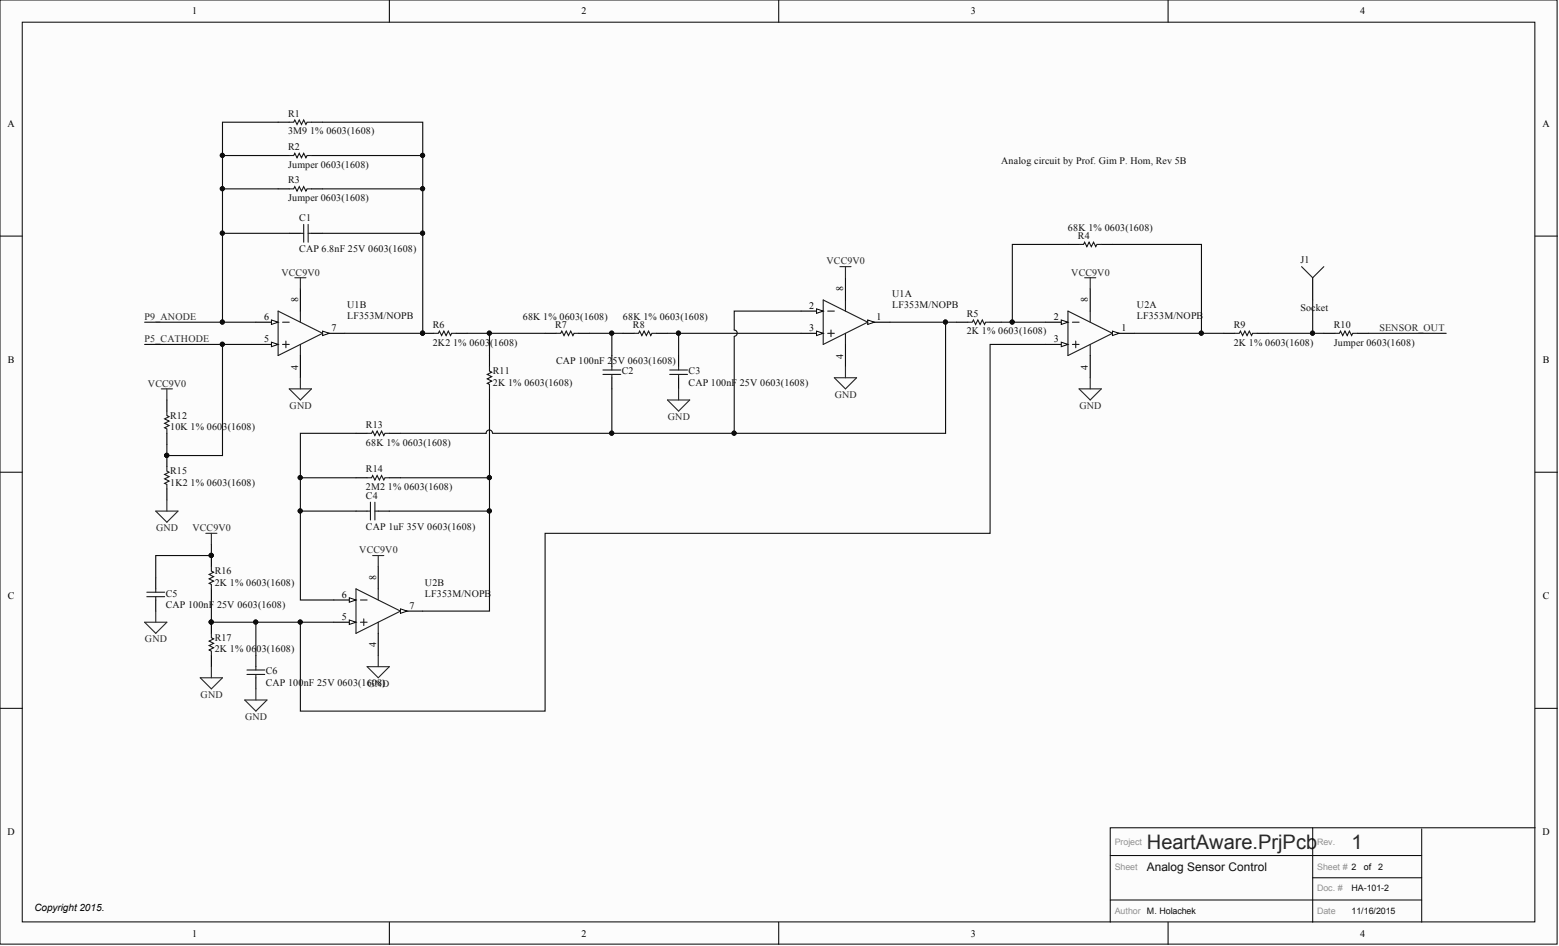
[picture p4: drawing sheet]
<svg xmlns="http://www.w3.org/2000/svg" width="356mm" height="216mm" viewBox="0 0 356 216" stroke-linecap="round" stroke-linejoin="round" font-family="sans-serif">
<g fill="#fcfcfc" stroke="#000" stroke-width=".23">
<path d="M0 0h355.2v215.5h-355.2z"/>
<path d="M5.1 5.1h345v205.3h-345z"/>
</g>
<g fill="none" stroke="#000" stroke-width=".23">
<path d="M88.8 0v5.1M177.6 0v5.1M266.4 0v5.1M0 53.9h5.1M350.2 53.9h5M0 107.8h5.1M350.2 107.8h5M0 161.7h5.1M350.2 161.7h5M253.2 195.3h71.1M299.4 188.9v21.6M324.3 189.2v21.3"/>
<path d="M350.2 188.9h-97v21.6M88.8 210.5v5M177.6 210.5v5M253.2 205.4h71.1M266.4 210.5v5M299.4 200.3h24.9"/>
</g>
<path d="M58.4 78.6h5" fill="none" stroke="#000" stroke-width=".25"/>
<path d="M61.9 78.1l1.5 .5-1.5 .5z" fill="#fcfcfc"/>
<path d="M61.9 78.1l1.5 .5-1.5 .5z" fill="none" stroke="#000" stroke-width=".23"/>
<path d="M58.4 73.5h5" fill="none" stroke="#000" stroke-width=".25"/>
<path d="M61.9 73l1.5 .5-1.5 .5z" fill="#fcfcfc"/>
<path d="M61.9 73l1.5 .5-1.5 .5z" fill="none" stroke="#000" stroke-width=".23"/>
<path d="M73.6 76.1h5.1" fill="none" stroke="#000" stroke-width=".25"/>
<path d="M73.6 75.6l1.5 .5-1.5 .5z" fill="#fcfcfc"/>
<path d="M73.6 75.6l1.5 .5-1.5 .5z" fill="none" stroke="#000" stroke-width=".23"/>
<path d="M63.4 71l10.2 5.1-10.2 5zM64.5 73.5h1.5M64.5 78.6h1.5M65.2 77.8v1.6M68.5 71v2.5M68.5 78.6v2.5" fill="none" stroke="#1c1c1c" stroke-width=".25"/>
<path d="M68.5 65.9v5.1M68.5 81.1v5.1M76.1 142h5.1" fill="none" stroke="#000" stroke-width=".25"/>
<path d="M79.7 141.5l1.5 .5-1.5 .5z" fill="#fcfcfc"/>
<path d="M79.7 141.5l1.5 .5-1.5 .5z" fill="none" stroke="#000" stroke-width=".23"/>
<path d="M76.1 136.9h5.1" fill="none" stroke="#000" stroke-width=".25"/>
<path d="M79.7 136.4l1.5 .5-1.5 .5z" fill="#fcfcfc"/>
<path d="M79.7 136.4l1.5 .5-1.5 .5z" fill="none" stroke="#000" stroke-width=".23"/>
<path d="M91.3 139.5h5.1" fill="none" stroke="#000" stroke-width=".25"/>
<path d="M91.3 139l1.6 .5-1.6 .5z" fill="#fcfcfc"/>
<path d="M91.3 139l1.6 .5-1.6 .5z" fill="none" stroke="#000" stroke-width=".23"/>
<g fill="none" stroke="#1c1c1c" stroke-width=".25">
<path d="M66 27.9h1l.2-.5 .6 1 .5-1 .5 1 .5-1 .5 1 .2-.5h1M66 35.5h1l.2-.5 .6 1 .5-1 .5 1 .5-1 .5 1 .2-.5h1M66 43.1h1l.2-.5 .6 1 .5-1 .5 1 .5-1 .5 1 .2-.5h1M68.5 53.2h.8M69.3 51.2v4.1M70.3 51.2v4.1M70.3 53.2h.7M99 76.1h1l.2-.5 .5 1 .5-1 .6 1 .5-1 .5 1 .2-.5h1M126.9 76.1h1l.2-.5 .5 1 .6-1 .5 1 .5-1 .5 1 .2-.5h1M38.1 93.8v1l.5 .3-1 .5 1 .5-1 .5 1 .5-1 .5 .5 .3v1M83.7 98.9h1.1l.2-.5 .5 1 .5-1 .5 1 .5-1 .5 1 .3-.5h1M111.6 83.7v1l.6 .2-1.1 .6 1.1 .5-1.1 .5 1.1 .5-1.1 .5 .5 .2v1.1"/>
<path d="M38.1 106.5v1l.5 .3-1 .5 1 .5-1 .5 1 .5-1 .5 .5 .3v1M83.7 109h1.1l.2-.5 .5 1 .5-1 .5 1 .5-1 .5 1 .3-.5h1M83.7 116.6h.8M84.5 114.6v4.1M85.5 114.6v4.1M85.5 116.6h.8M81.2 134.4l10.1 5.1-10.1 5zM82.2 136.9h1.5M86.3 134.4v2.5M82.2 142h1.5M83 141.2v1.6M86.3 142v2.5"/>
</g>
<g fill="none" stroke="#000" stroke-width=".25">
<path d="M63.4 27.9h2.6M63.4 35.5h2.6M71 27.9h2.6M71 35.5h2.6M63.4 43.1h2.6M66 53.2h2.5M71 43.1h2.6M71 53.2h2.6M96.4 76.1h2.6M104 76.1h2.6M124.3 76.1h2.6M131.9 76.1h2.6"/>
<path d="M182.7 76.1h5.1M38.1 91.3v2.5M38.1 98.9v2.5M81.2 98.9h2.5M88.8 98.9h2.5M111.6 81.1v2.6M111.6 88.8v2.5M38.1 104v2.5M38.1 111.6v2.5M81.2 109h2.5M81.2 116.6h2.5M86.3 116.6h2.5"/>
<path d="M88.8 109h2.5M86.3 129.3v5.1M86.3 144.5v5.1"/>
</g>
<path d="M67.2 63.4h2.6M68.5 63.4v2.5M36.8 88.8h2.5M38.1 88.8v2.5M66 88.8h5l-2.5 2.5zM68.5 86.2v2.6M35.5 116.6h5.1l-2.5 2.6zM38.1 114.1v2.5M85 126.8h2.5M86.3 126.8v2.5M83.7 152.1h5.1l-2.5 2.6zM86.3 149.6v2.5" fill="none" stroke="#262626" stroke-width=".25"/>
<g fill="#0e0e0e" stroke="#0e0e0e" stroke-width=".23">
<circle cx="38" cy="103.9" r=".47"/>
<circle cx="96.4" cy="76" r=".47"/>
<circle cx="50.7" cy="35.5" r=".47"/>
<circle cx="50.7" cy="43.1" r=".47"/>
<circle cx="50.7" cy="73.5" r=".47"/>
<circle cx="50.7" cy="53.2" r=".47"/>
<circle cx="96.4" cy="35.5" r=".47"/>
<circle cx="96.4" cy="43.1" r=".47"/>
<circle cx="96.4" cy="53.2" r=".47"/>
<circle cx="50.7" cy="78.6" r=".47"/>
<circle cx="111.6" cy="76" r=".47"/>
<circle cx="68.5" cy="116.6" r=".47"/>
<circle cx="111.6" cy="109" r=".47"/>
<circle cx="111.6" cy="116.6" r=".47"/>
<circle cx="68.5" cy="109" r=".47"/>
</g>
<g fill="none" stroke="#0e0e0e" stroke-width=".25">
<path d="M50.7 35.5h12.7M63.4 27.9h-12.7v45.6M73.6 27.9h22.8v48.2h-17.7M73.6 35.5h22.8M50.7 43.1h12.7M50.7 53.2h15.3M73.6 43.1h22.8M73.6 53.2h22.8M33 73.5h25.4M50.7 78.6v25.4h-12.6v-2.6M106.6 76.1h5M124.3 76.1h-12.7v5"/>
<path d="M81.2 98.9h-12.7v10.1M111.6 91.3v48.2h-15.2M68.5 116.6h12.7M81.2 109h-12.7v27.9h7.6M88.8 116.6h22.8M91.3 109h20.3"/>
</g>
<path d="M186.2 75.6l1.6 .5-1.6 .5z" fill="#fcfcfc"/>
<path d="M186.2 75.6l1.6 .5-1.6 .5z" fill="none" stroke="#000" stroke-width=".23"/>
<path d="M182.7 71h5.1" fill="none" stroke="#000" stroke-width=".25"/>
<path d="M186.2 70.5l1.6 .5-1.6 .5z" fill="#fcfcfc"/>
<path d="M186.2 70.5l1.6 .5-1.6 .5z" fill="none" stroke="#000" stroke-width=".23"/>
<path d="M197.9 73.5h5.1" fill="none" stroke="#000" stroke-width=".25"/>
<path d="M197.9 73l1.5 .5-1.5 .5z" fill="#fcfcfc"/>
<path d="M197.9 73l1.5 .5-1.5 .5z" fill="none" stroke="#000" stroke-width=".23"/>
<path d="M187.8 68.5l10.1 5-10.1 5.1zM188.8 71h1.5M188.8 76.1h1.5M189.5 75.3v1.5M192.8 68.5v2.5M192.8 76.1v2.5" fill="none" stroke="#1c1c1c" stroke-width=".25"/>
<path d="M192.8 63.4v5.1M192.8 78.6v5.1M238.5 78.6h5.1" fill="none" stroke="#000" stroke-width=".25"/>
<path d="M191.6 60.9h2.5M192.8 60.9v2.5" fill="none" stroke="#262626" stroke-width=".25"/>
<path d="M242.1 78.1l1.5 .5-1.5 .5z" fill="#fcfcfc"/>
<path d="M242.1 78.1l1.5 .5-1.5 .5z" fill="none" stroke="#000" stroke-width=".23"/>
<path d="M238.5 73.5h5.1" fill="none" stroke="#000" stroke-width=".25"/>
<path d="M242.1 73l1.5 .5-1.5 .5z" fill="#fcfcfc"/>
<path d="M242.1 73l1.5 .5-1.5 .5z" fill="none" stroke="#000" stroke-width=".23"/>
<path d="M253.7 76.1h5.1" fill="none" stroke="#000" stroke-width=".25"/>
<path d="M253.7 75.6l1.6 .5-1.6 .5z" fill="#fcfcfc"/>
<path d="M253.7 75.6l1.6 .5-1.6 .5z" fill="none" stroke="#000" stroke-width=".23"/>
<g fill="none" stroke="#1c1c1c" stroke-width=".25">
<path d="M246.1 55.8h1l.3-.5 .5 1 .5-1 .5 1 .5-1 .5 1 .3-.5h1M144.6 76.1h1l.3-.5 .5 1 .5-1 .5 1 .5-1 .5 1 .3-.5h1M220.8 73.5h1l.2-.5 .5 1 .5-1 .5 1 .6-1 .5 1 .2-.5h1M243.6 71l10.1 5.1-10.1 5zM244.6 73.5h1.5M244.6 78.6h1.5M245.4 77.8v1.6M248.7 71v2.5M248.7 78.6v2.5M281.7 76.1h1l.2-.5 .5 1 .5-1 .5 1 .6-1 .5 1 .2-.5h1M296.9 60.9l2.5 2.5 2.6-2.5M304.5 76.1h1l.3-.5 .5 1 .5-1 .5 1 .5-1 .5 1 .3-.5h1"/>
<path d="M137.5 84.4h4.1M137.5 85.5h4.1M139.6 83.7v.7M139.6 85.5v.7M152.8 84.4h4M152.8 85.5h4M154.8 83.7v.7M154.8 85.5v.7M33.5 135.2h4.1M33.5 136.2h4.1M35.5 134.4v.8M35.5 136.2v.7"/>
<path d="M48.2 129.3v1l.5 .3-1 .5 1 .5-1 .5 1 .5-1 .5 .5 .3v1M48.2 144.5v1.1l.5 .2-1 .5 1 .5-1 .5 1 .5-1 .5 .5 .3v1M56.3 152.9h4.1M56.3 153.9h4.1M58.4 152.1v.8M58.4 153.9v.8"/>
</g>
<g fill="none" stroke="#000" stroke-width=".25">
<path d="M243.6 55.8h2.5M251.2 55.8h2.5M142.1 76.1h2.5M149.7 76.1h2.5M218.2 73.5h2.6M225.8 73.5h2.6M248.7 65.9v5.1M279.1 76.1h2.6M286.7 76.1h2.6M299.4 63.4v5.1M302 76.1h2.5M309.6 76.1h2.5"/>
<path d="M139.6 81.1v2.6M139.6 86.2v2.6M154.8 81.1v2.6M154.8 86.2v2.6M248.7 81.1v5.1M35.5 131.9v2.5M35.5 136.9v2.6M48.2 126.8v2.5M48.2 134.4v2.5M48.2 142v2.5M48.2 149.6v2.5M58.4 149.6v2.5"/>
<path d="M58.4 154.7v2.5"/>
</g>
<g fill="none" stroke="#262626" stroke-width=".25">
<path d="M247.4 63.4h2.5M248.7 63.4v2.5M152.2 91.3h5.1l-2.5 2.5zM154.8 88.8v2.5M190.3 86.2h5.1l-2.6 2.6zM192.8 83.7v2.5M246.1 88.8h5.1l-2.5 2.5zM248.7 86.2v2.6M35.5 139.5v2.5M46.9 121.7h2.6M48.2 121.7v2.6M33 142h5.1l-2.6 2.5z"/>
<path d="M45.7 154.7h5l-2.5 2.5zM48.2 152.1v2.6M55.8 159.8h5.1l-2.5 2.5zM58.4 157.2v2.6"/>
</g>
<g fill="none" stroke="#0e0e0e" stroke-width=".25">
<path d="M243.6 55.8h-12.7v17.7M253.7 55.8h20.3v20.3h-15.2M33 78.6h25.4M134.5 76.1h5.1v5M139.6 76.1h2.5M152.2 76.1h2.6v5M154.8 76.1h27.9M167.5 76.8v22.1h-55.1M182.7 71h-15.2v4.3a.72 .72 0 0 1 .7 .7 .72 .72 0 0 1-.7 .8M203 73.5h15.2M215.7 73.5v25.4h-48.2M228.4 73.5h10.1"/>
<path d="M238.5 78.6h-12.7v43.1h-101.5v40.6h-55.8v-20.3h7.6M274 76.1h5.1M289.3 76.1h12.7M299.4 68.5v7.6M312.1 76.1h17.8M112.3 98.9a.72 .72 0 0 0-.7-.8 .72 .72 0 0 0-.7 .8h-19.6M139.6 88.8v10.1M48.2 124.3v2.5h-12.7v5.1M48.2 136.9v5.1h20.3M58.4 142v7.6"/>
</g>
<g fill="#0e0e0e" stroke="#0e0e0e" stroke-width=".23">
<circle cx="139.5" cy="76" r=".47"/>
<circle cx="154.7" cy="76" r=".47"/>
<circle cx="139.5" cy="98.9" r=".47"/>
<circle cx="215.6" cy="73.5" r=".47"/>
<circle cx="167.4" cy="98.9" r=".47"/>
<circle cx="230.9" cy="73.5" r=".47"/>
<circle cx="274" cy="76" r=".47"/>
<circle cx="68.5" cy="142" r=".47"/>
<circle cx="48.2" cy="142" r=".47"/>
<circle cx="48.2" cy="126.8" r=".47"/>
<circle cx="58.3" cy="142" r=".47"/>
<circle cx="299.4" cy="76" r=".47"/>
<circle cx="50.7" cy="78.6" r=".47"/>
</g>
<g font-size="4.6" fill="#262626">
<text x="261.6" y="193.8">HeartAware.PrjPcb</text>
<text x="308.3" y="193.8">1</text>
</g>
<text font-size="2.7" fill="#0e0e0e" x="261.6" y="198.7">Analog Sensor Control</text>
<g font-size="2.3">
<text x="43.8" y="3.3">1</text>
<text x="132.6" y="3.3">2</text>
<text x="221.4" y="3.3">3</text>
<text x="310.2" y="3.3">4</text>
<text x="1.7" y="29">A</text>
<text x="351.9" y="29">A</text>
<text x="68" y="69" transform="rotate(-90 68 69)">8</text>
<text x="184.6" y="70.5">2</text>
<text x="192.3" y="66.4" transform="rotate(-90 192.3 66.4)">8</text>
<text x="248.2" y="69" transform="rotate(-90 248.2 69)">8</text>
<text x="60.2" y="73">6</text>
<text x="75.6" y="75.6">7</text>
<text x="184.6" y="75.6">3</text>
<text x="200" y="73">1</text>
<text x="240.4" y="73">2</text>
<text x="255.8" y="75.6">1</text>
<text x="1.8" y="82.8">B</text>
<text x="60.2" y="78.1">5</text>
<text x="192.3" y="81.8" transform="rotate(-90 192.3 81.8)">4</text>
<text x="240.4" y="78.1">3</text>
<text x="351.9" y="82.8">B</text>
<text x="68" y="84.4" transform="rotate(-90 68 84.4)">4</text>
<text x="248.2" y="84.4" transform="rotate(-90 248.2 84.4)">4</text>
<text x="1.8" y="136.8">C</text>
<text x="78" y="136.4">6</text>
<text x="85.8" y="132.4" transform="rotate(-90 85.8 132.4)">8</text>
<text x="351.9" y="136.8">C</text>
<text x="78" y="141.5">5</text>
<text x="93.4" y="139">7</text>
<text x="85.8" y="147.8" transform="rotate(-90 85.8 147.8)">4</text>
<text x="1.7" y="190.6">D</text>
<text x="351.9" y="190.6">D</text>
<text x="7.9" y="207.9">Copyright 2015.</text>
<text x="43.8" y="213.8">1</text>
<text x="132.6" y="213.8">2</text>
<text x="221.4" y="213.8">3</text>
<text x="310.2" y="213.8">4</text>
</g>
<g font-size="2.3" fill="#0e0e0e">
<text x="65.7" y="26.6">R1</text>
<text x="65.7" y="30.7">3M9</text>
<text x="65.7" y="34.2">R2</text>
<text x="70.7" y="30.7">1% 0603(1608)</text>
<text x="65.7" y="38.3">Jumper 0603(1608)</text>
<text x="65.7" y="41.8">R3</text>
<text x="228.4" y="37.5">Analog circuit by Prof. Gim P. Hom, Rev 5B</text>
<text x="65.7" y="45.9">Jumper 0603(1608)</text>
<text x="68.3" y="50.5">C1</text>
<text x="243.6" y="52.7">68K 1% 0603(1608)</text>
<text x="68.3" y="57.6">CAP 6.8nF 25V 0603(1608)</text>
<text x="245.9" y="54.5">R4</text>
<text x="296.6" y="60.1">J1</text>
<text x="79.2" y="70.2">U1B</text>
<text x="203.5" y="67.7">U1A</text>
<text x="203.5" y="70.2">LF353M/NOPB</text>
<text x="259.3" y="70.2">U2A</text>
<text x="296.6" y="71">Socket</text>
<text x="79.2" y="72.8">LF353M/NOPB</text>
<text x="98.7" y="74.8">R6</text>
<text x="119.3" y="73">68K 1% 0603(1608)</text>
<text x="126.6" y="74.8">R7</text>
<text x="142.1" y="73">68K 1% 0603(1608)</text>
<text x="144.4" y="74.8">R8</text>
<text x="220.5" y="72.3">R5</text>
<text x="220.5" y="76.3">2K 1% 0603(1608)</text>
<text x="259.3" y="72.8">LF353M/NOPB</text>
<text x="281.4" y="74.8">R9</text>
<text x="304.2" y="74.8">R10</text>
<text x="98.7" y="78.9">2K2</text>
<text x="103.4" y="78.9">1% 0603</text>
<text x="111.8" y="78.9">(1608)</text>
<text x="126.9" y="83.2">CAP 100nF 2</text>
<text x="139.7" y="83.2">5V 0603(1608)</text>
<text x="281.4" y="78.9">2K 1% 0603(1608)</text>
<text x="304.2" y="78.9">Jumper 0603(1608)</text>
<text x="112.4" y="85.5">R11</text>
<text x="112.4" y="88">2K 1% 0603(1608)</text>
<text x="141.8" y="85.5">C2</text>
<text x="157.1" y="85.5">C3</text>
<text x="157.1" y="88">CAP 100nF 25V 0603(1608)</text>
<text x="38.8" y="95.6">R12</text>
<text x="38.8" y="98.1">10K 1% 0603(1608)</text>
<text x="83.5" y="97.6">R13</text>
<text x="83.5" y="101.7">68K 1% 0603(1608)</text>
<text x="83.5" y="107.8">R14</text>
<text x="38.8" y="108.3">R15</text>
<text x="38.8" y="110.8">1K2</text>
<text x="43.5" y="110.8">1% 0603(1608)</text>
<text x="83.5" y="111.8">2M2</text>
<text x="83.5" y="113.9">C4</text>
<text x="88.5" y="111.8">1% 0603(1608)</text>
<text x="83.5" y="121">CAP 1uF 35V 0603(1608)</text>
<text x="49" y="131.1">R16</text>
<text x="37.8" y="136.2">C5</text>
<text x="49" y="133.6">2K 1% 0603(1608)</text>
<text x="96.9" y="133.6">U2B</text>
<text x="96.9" y="136.2">LF353M/NOPB</text>
<text x="37.8" y="138.7">CAP 100nF 25V 0603(1608)</text>
<text x="49" y="146.3">R17</text>
<text x="49" y="148.9">2K 1% 06</text>
<text x="58.5" y="148.9">03(1608)</text>
<text x="60.6" y="153.9">C6</text>
<text x="60.6" y="156.5">CAP 100nF 25V 0603(16G0N)</text>
<text x="86" y="156.5">8D</text>
</g>
<g font-size="2.3" fill="#262626">
<text x="64.2" y="62.9">VCC9V0</text>
<text x="188.5" y="60.3">VCC9V0</text>
<text x="244.4" y="62.9">VCC9V0</text>
<text x="33" y="73">P9_ANODE</text>
<text x="314.6" y="75.6">SENSOR_OUT</text>
<text x="33" y="78.1">P5_CATHODE</text>
<text x="33.7" y="88.2">VCC9V0</text>
<text x="66.1" y="93.3">GND</text>
<text x="152.3" y="95.9">GND</text>
<text x="190.4" y="90.8">GND</text>
<text x="246.2" y="93.3">GND</text>
<text x="35.6" y="121.2">GND</text>
<text x="43.9" y="121.2">VCC9V0</text>
<text x="82" y="126.3">VCC9V0</text>
<text x="33.1" y="146.6">GND</text>
<text x="45.8" y="159.3">GND</text>
<text x="55.9" y="164.3">GND</text>
</g>
<g font-size="2" fill="#909090">
<text x="254.3" y="192.8">Project</text>
<text x="300.4" y="192.8">Rev.</text>
<text x="254.3" y="198.6">Sheet</text>
<text x="300.4" y="203.5">Doc. #</text>
<text x="300.4" y="198.6">Sheet # 2</text>
<text x="254.3" y="208.5">Author M. Holachek</text>
<text x="300.4" y="208.5">Date</text>
</g>
<g font-size="2" fill="#0e0e0e">
<text x="308.3" y="203.5">HA-101-2</text>
<text x="314.4" y="198.6">2</text>
<text x="308.3" y="208.5">11/16/2015</text>
</g>
<text font-size="2" x="311.1" y="198.6">of</text>
</svg>
